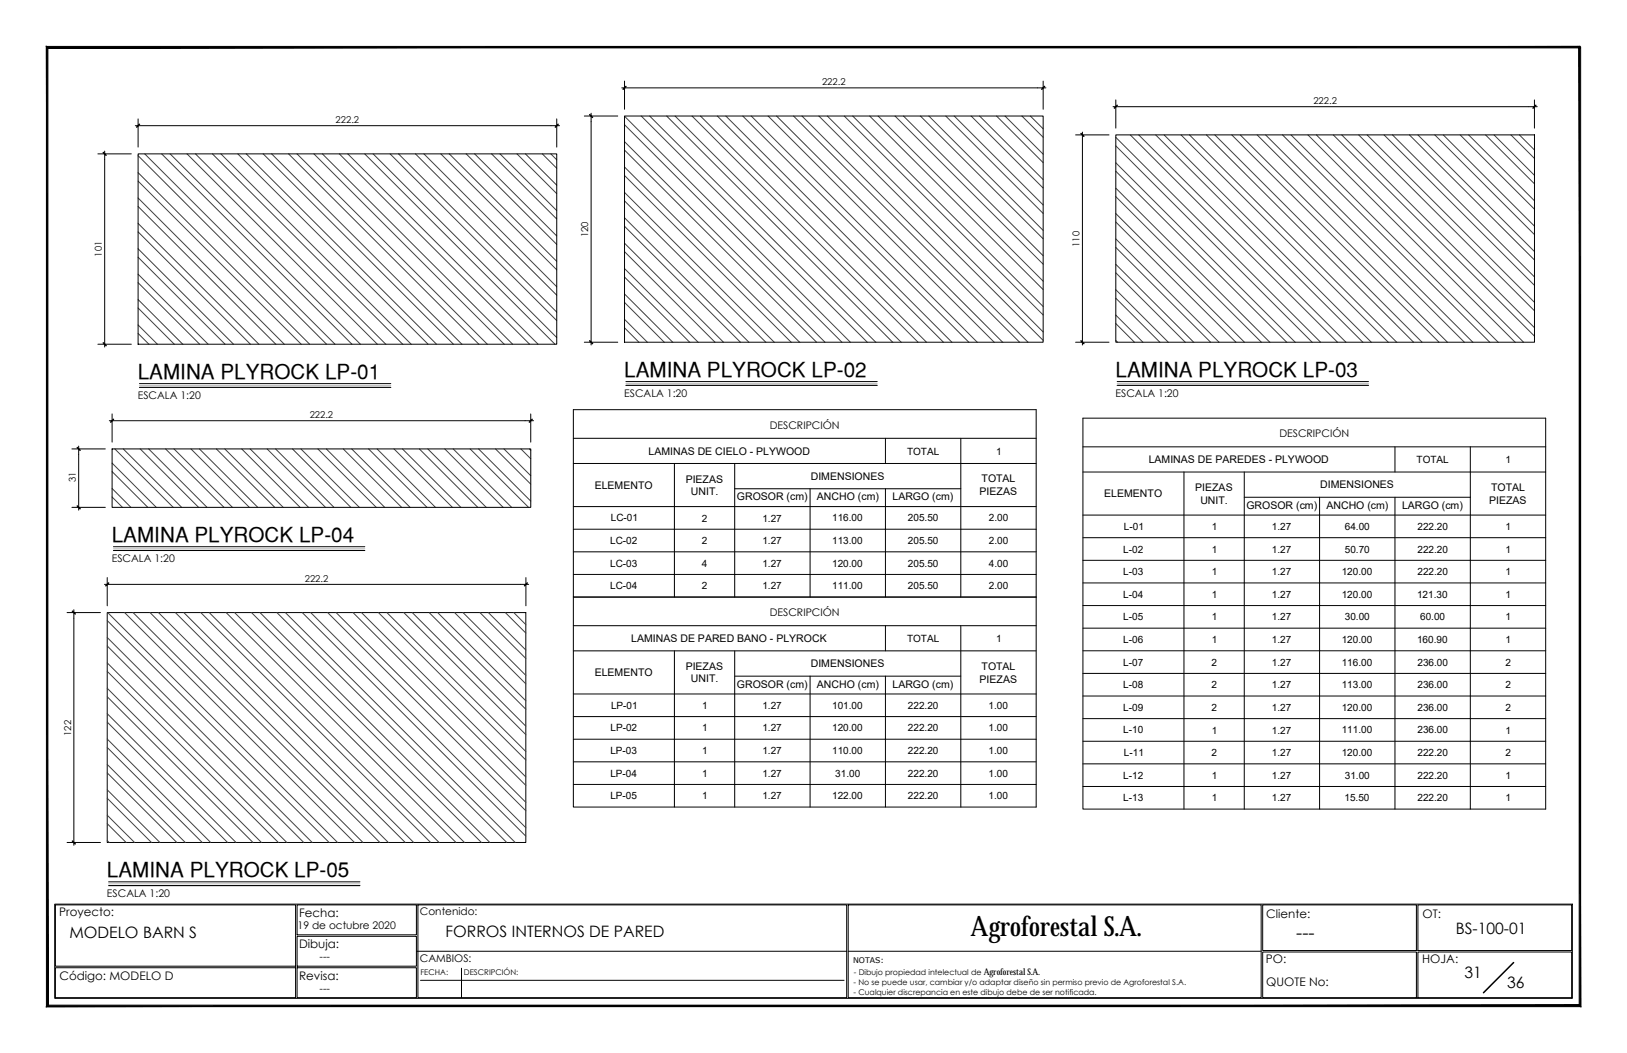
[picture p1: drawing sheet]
<svg xmlns="http://www.w3.org/2000/svg" width="432mm" height="279mm" viewBox="0 0 432 279" stroke-linecap="round" stroke-linejoin="round" font-family="sans-serif">
<!-- layer: cotas -->
<g fill="none" stroke="#000" stroke-width=".27">
<path d="M152.2 108.7h122.8v105.4h-122.8v-55.7h122.8h-122.8zM152.2 116.3h122.8M235 116.3v6.7M255 116.3v42.1M287.4 111h122.8v103.7h-122.8zM287.4 118.6h122.8M370.2 118.6v6.6M390.2 118.6v96.1M152.2 123h122.8M152.2 134.4h122.8M179 123v35.4M195 129.7h60"/>
<path d="M195 123v35.4M215 129.7v28.7M235 129.7v28.7M287.4 125.2h122.8M287.4 136.7h122.8M314.2 125.2v89.5M330.2 131.9h60M330.2 125.2v89.5M350.2 131.9v82.8M370.2 131.9v82.8M152.2 140.4h122.8M152.2 146.4h122.8"/>
<path d="M152.2 152.4h122.8M287.4 142.7h122.8M287.4 148.7h122.8M287.4 154.7h122.8M152.2 172.7h122.8M152.2 166h122.8M179 172.7v41.4M195 172.7v41.4M195 179.4h60M215 179.4v34.7M235 166v6.7M235 179.4v34.7"/>
<path d="M255 166v48.1M287.4 160.7h122.8M287.4 166.7h122.8M287.4 172.7h122.8M287.4 178.7h122.8M152.2 184.1h122.8M152.2 190.1h122.8M152.2 196.1h122.8M287.4 184.7h122.8M287.4 190.7h122.8M287.4 196.7h122.8M152.2 202.1h122.8"/>
<path d="M152.2 208.1h122.8M287.4 202.7h122.8M287.4 208.7h122.8"/>
</g>
<!-- layer: 0 -->
<g fill="none" stroke="#404040" stroke-width=".27">
<path d="M165.7 30.8l60 60M165.7 37.6l53.3 53.2M165.7 33.1l57.7 57.7M165.7 39.8l51 51M170.2 30.8l60 60M172.4 30.8l60 60M176.9 30.8l60 60M179.2 30.8l60 60M183.7 30.8l59.9 60M185.9 30.8l60 60M190.4 30.8l60 60M192.6 30.8l60 60"/>
<path d="M197.1 30.8l60 60M199.4 30.8l60 60M203.9 30.8l60 60M206.1 30.8l60 60M210.6 30.8l60 60M212.8 30.8l60 60M217.3 30.8l59.5 59.5M219.6 30.8l57.2 57.3M224.1 30.8l52.7 52.8M226.3 30.8l50.5 50.5M230.8 30.8l46 46M233 30.8l43.8 43.8"/>
<path d="M237.5 30.8l39.3 39.3M239.8 30.8l37 37.1M244.3 30.8l32.5 32.6M246.5 30.8l30.3 30.3M251 30.8l25.8 25.8M253.2 30.8l23.6 23.6M257.7 30.8l19.1 19.1M260 30.8l16.8 16.9M264.5 30.8l12.3 12.4M266.7 30.8l10.1 10.1M271.2 30.8l5.6 5.6M273.5 30.8l3.3 3.4"/>
<path d="M296.1 36.4l54.4 54.4M296.1 38.7l52.1 52.1M300 35.8l55 55M302.2 35.8l55 55M306.7 35.8l55 55M308.9 35.8l55 55M313.4 35.8l55 55M315.7 35.8l55 55M320.2 35.8l55 55M322.4 35.8l55 55M326.9 35.8l55 55M329.2 35.8l55 55"/>
<path d="M333.6 35.8l55 55M335.9 35.8l55 55M340.4 35.8l55 55M342.6 35.8l55 55M347.1 35.8l55 55M349.4 35.8l55 55M353.8 35.8l53.4 53.4M356.1 35.8l51.1 51.2M360.6 35.8l46.6 46.7M362.8 35.8l44.4 44.4M367.3 35.8l39.9 39.9M369.6 35.8l37.6 37.7"/>
<path d="M374 35.8l33.2 33.2M376.3 35.8l30.9 30.9M380.8 35.8l26.4 26.5M383 35.8l24.2 24.2M387.5 35.8l19.7 19.7M389.8 35.8l17.4 17.5M394.3 35.8l12.9 13M396.5 35.8l10.7 10.7M401 35.8l6.2 6.2M403.2 35.8l4 4M36.7 45.8l45.5 45.5M36.7 52.5l38.7 38.8"/>
<path d="M36.7 59.3l32 32M36.7 41.3l50 50M36.7 48l43.2 43.3M36.7 54.8l36.5 36.5M38.4 40.8l50.5 50.5M42.9 40.8l50.5 50.5M45.1 40.8l50.6 50.5M49.6 40.8l50.5 50.5M51.9 40.8l50.5 50.5M56.4 40.8l50.5 50.5M58.6 40.8l50.5 50.5M63.1 40.8l50.5 50.5"/>
<path d="M65.4 40.8l50.5 50.5M69.9 40.8l50.4 50.5M72.1 40.8l50.5 50.5M76.6 40.8l50.5 50.5M78.8 40.8l50.5 50.5M83.3 40.8l50.5 50.5M85.6 40.8l50.5 50.5M90.1 40.8l50.5 50.5M92.3 40.8l50.5 50.5M96.8 40.8l50.5 50.5M99 40.8l48.8 48.8M103.5 40.8l44.3 44.3"/>
<path d="M105.8 40.8l42 42M110.3 40.8l37.5 37.5M112.5 40.8l35.3 35.3M117 40.8l30.8 30.8M119.2 40.8l28.6 28.6M123.7 40.8l24.1 24.1M126 40.8l21.8 21.8M130.5 40.8l17.3 17.3M132.7 40.8l15.1 15.1M137.2 40.8l10.6 10.6M139.4 40.8l8.4 8.3M143.9 40.8l3.9 3.9"/>
<path d="M146.2 40.8l1.6 1.6M165.7 44.3l46.5 46.5M165.7 51.1l39.8 39.7M165.7 57.8l33.1 33M165.7 46.6l44.3 44.2M165.7 53.3l37.5 37.5M296.1 43.2l47.6 47.6M296.1 49.9l40.9 40.9M296.1 56.7l34.2 34.1M296.1 45.4l45.4 45.4M296.1 52.2l38.7 38.6M296.1 58.9l31.9 31.9"/>
<path d="M36.7 66l25.3 25.3M36.7 72.7l18.5 18.6M36.7 79.5l11.8 11.8M36.7 61.5l29.8 29.8M36.7 68.3l23 23M36.7 75l16.3 16.3M165.7 64.5l26.3 26.3M165.7 71.3l19.6 19.5M165.7 78l12.8 12.8M165.7 60l30.8 30.8M165.7 66.8l24.1 24M165.7 73.5l17.3 17.3"/>
<path d="M296.1 63.4l27.4 27.4M296.1 70.1l20.7 20.7M296.1 76.9l14 13.9M296.1 65.6l25.2 25.2M296.1 72.4l18.5 18.4M296.1 79.1l11.7 11.7M36.7 86.2l5.1 5.1M36.7 81.7l9.6 9.6M36.7 88.5l2.8 2.8M165.7 84.7l6.1 6.1M165.7 80.2l10.6 10.6M165.7 87l3.9 3.8"/>
<path d="M296.1 83.6l7.2 7.2M296.1 90.3l.5 .5M296.1 85.9l5 4.9M30.5 119.1l15.5 15.5M32.7 119.1l15.5 15.5M37.2 119.1l15.5 15.5M39.5 119.1l15.4 15.5M43.9 119.1l15.5 15.5M46.2 119.1l15.5 15.5M50.7 119.1l15.5 15.5M52.9 119.1l15.5 15.5M57.4 119.1l15.5 15.5"/>
<path d="M59.7 119.1l15.5 15.5M64.1 119.1l15.6 15.5M66.4 119.1l15.5 15.5M70.9 119.1l15.5 15.5M73.1 119.1l15.5 15.5M77.6 119.1l15.5 15.5M79.9 119.1l15.5 15.5M84.4 119.1l15.5 15.5M86.6 119.1l15.5 15.5M91.1 119.1l15.5 15.5M93.3 119.1l15.5 15.5M97.8 119.1l15.5 15.5"/>
<path d="M100.1 119.1l15.5 15.5M104.6 119.1l15.5 15.5M106.8 119.1l15.5 15.5M111.3 119.1l15.5 15.5M113.5 119.1l15.5 15.5M118 119.1l15.5 15.5M120.3 119.1l15.5 15.5M124.8 119.1l15.5 15.5M127 119.1l13.9 13.9M131.5 119.1l9.4 9.4M133.8 119.1l7.1 7.1M138.2 119.1l2.7 2.6"/>
<path d="M140.5 119.1l.4 .4M29.7 122.9l11.8 11.7M29.7 129.6l5 5M29.7 125.1l9.5 9.5M29.7 131.9l2.8 2.7M28.5 169.2l54.4 54.3M28.5 175.9l47.6 47.6M28.5 164.7l58.8 58.8M28.5 171.4l52.1 52.1M28.5 178.1l45.4 45.4M28.6 162.5l61 61M33.1 162.5l61 61"/>
<path d="M35.3 162.5l61 61M39.8 162.5l61 61M42.1 162.5l61 61M46.5 162.5l61 61M48.8 162.5l61 61M53.3 162.5l61 61M55.5 162.5l61 61M60 162.5l61 61M62.3 162.5l61 61M66.7 162.5l61.1 61M69 162.5l61 61M73.5 162.5l61 61"/>
<path d="M75.7 162.5l61 61M80.2 162.5l59.4 59.4M82.5 162.5l57.1 57.1M87 162.5l52.6 52.6M89.2 162.5l50.4 50.4M93.7 162.5l45.9 45.9M95.9 162.5l43.7 43.7M100.4 162.5l39.2 39.2M102.7 162.5l36.9 36.9M107.2 162.5l32.4 32.4M109.4 162.5l30.2 30.2M113.9 162.5l25.7 25.7"/>
<path d="M116.2 162.5l23.4 23.4M120.6 162.5l19 19M122.9 162.5l16.7 16.7M127.4 162.5l12.2 12.2M129.6 162.5l10 10M134.1 162.5l5.5 5.5M136.4 162.5l3.2 3.2M28.5 182.6l40.9 40.9M28.5 189.4l34.1 34.1M28.5 196.1l27.4 27.4M28.5 184.9l38.6 38.6M28.5 191.6l31.9 31.9"/>
<path d="M28.5 198.3l25.2 25.2M28.5 202.8l20.7 20.7M28.5 209.6l13.9 13.9M28.5 216.3l7.2 7.2M28.5 205.1l18.4 18.4M28.5 211.8l11.7 11.7M28.5 218.5l5 5M28.5 223l.5 .5"/>
</g>
<g fill="none" stroke="#000" stroke-width=".27">
<path d="M35.9 33.3h112.6M36.7 31.5v7.5M147.8 31.5v7.5M155.1 30.8h8.8M156.9 30v61.5M165 23.3h112.6M165.7 30.8h111.1v60h-111.1zM165.7 21.5v7.5M276.8 21.5v7.5M285.5 35.8h8.8M287.3 35.1v56.4M295.4 28.3h112.6"/>
<path d="M296.1 35.8h111.1v55h-111.1zM296.1 26.5v7.5M407.2 26.5v7.5M26 40.8h8.9M27.8 40.1v52M36.7 40.8h111.1v50.5h-111.1zM26 91.3h8.9M155.1 90.8h8.8M285.5 90.8h8.8M19.1 119.1h8.9M20.9 118.4v17M29 111.6h112.6"/>
<path d="M29.7 119.1h111.2v15.5h-111.2zM29.7 109.8v7.5M140.9 109.8v7.5M19.1 134.6h8.9M27.7 155.1h112.6M28.5 153.3v7.4M139.6 153.3v7.4M17.8 162.5h8.9M19.6 161.8v62.5M28.5 162.5h111.1v61h-111.1zM17.8 223.5h8.9"/>
</g>
<!-- layer: TEXTOS TITULOS -->
<path d="M37 101.8h66.7M166.1 101.3h66.7M296.5 101.3h66.7M30.1 145.1h66.7M28.8 234h66.7" fill="none" stroke="#000" stroke-width=".27"/>
<path d="M37 102.8h66.7M166.1 102.2h66.7M296.5 102.2h66.7M30.1 146.1h66.7M28.8 235h66.7" fill="none" stroke="#000" stroke-width=".3"/>
<path d="M37 102.3h66.7M166.1 101.8h66.7M296.5 101.8h66.7M30.1 145.6h66.7M28.8 234.5h66.7" fill="none" stroke="#c0c0c0" stroke-width=".27"/>
<!-- layer: 0 -->
<g fill="none" stroke="#000" stroke-width=".4">
<path d="M37 33l-.7 .7M148.1 33l-.7 .7M156.5 30.4l.7 .8M166.1 22.9l-.7 .8M277.2 22.9l-.7 .8M286.9 35.4l.7 .8M296.5 27.9l-.7 .8M407.6 27.9l-.7 .8M27.4 40.5l.8 .7M27.4 91l.8 .7M156.5 90.4l.8 .8M286.9 90.4l.7 .8"/>
<path d="M20.5 118.7l.8 .8M30.1 111.3l-.7 .7M141.2 111.3l-.7 .7M20.5 134.2l.8 .8M28.8 154.7l-.7 .7M139.9 154.7l-.7 .7M19.2 162.2l.8 .7M19.2 223.2l.8 .7"/>
</g>
<g fill="#fff" stroke="#fff" stroke-width=".27">
<path d="M154.1 58.7v4.1h2.3zM154.1 58.7h2.3v4.1z"/>
<path d="M218.1 20.6v2.2l6.4-2.2zM218.1 22.8l6.4-2.2v2.2z"/>
<path d="M284.5 61.2v4.1h2.2zM284.5 61.2h2.2v4.1z"/>
<path d="M348.5 25.6v2.2l6.4-2.2zM348.5 27.8l6.4-2.2v2.2z"/>
<path d="M18.1 125.6v2.5h2.3zM18.1 125.6h2.3v2.5z"/>
<path d="M82.1 108.9v2.2l6.4-2.2zM82.1 111.1l6.4-2.2v2.2z"/>
<path d="M16.9 191v4.1h2.2zM16.9 191h2.2v4.1z"/>
<path d="M80.8 152.3v2.2l6.4-2.2zM80.8 154.5l6.4-2.2v2.2z"/>
<path d="M25 64.3v3.6h2.3zM25 64.3h2.3v3.6z"/>
<path d="M89 30.6v2.2l6.4-2.2zM89 32.8l6.4-2.2v2.2z"/>
</g>
<!-- layer: BARN_TABLOIDE OT|Cajetin -->
<path d="M419.1 12.5l.4 254.6v-254.6zM419.1 12.5l.4 254.6-.4-.4zM12.3 267.1h407.2l-.4-.4zM12.3 267.1l.4-.4h406.4zM12.3 12.3v254.8l.4-.4zM12.3 12.3l.4 .4v254zM12.3 12.3l.4 .4 406.6-.4zM12.7 12.7l406.6-.4v.4z" fill="#000" stroke="#000" stroke-width=".27"/>
<path d="M419.3 12.5h.1" fill="none" stroke="#000" stroke-width=".3"/>
<g fill="none" stroke="#000" stroke-width=".27">
<path d="M14.5 239.9h402.8v25h-402.8zM14.7 256.8h63.7v7.9h-63.7zM14.7 240.1h63.7v16.3h-63.7zM78.8 240.1h31.7v7.9h-31.7zM78.8 248.4h31.7v8h-31.7zM78.8 256.8h31.7v7.9h-31.7zM110.5 252.4h114.2M110.9 240.1h113.8v24.6h-113.8zM122.5 256.9v7.8M225.1 240.1h109.6v24.6h-109.6zM225.1 252.4h109.6M335.1 252.6h40.8v12.1h-40.8z"/>
<path d="M335.1 240.1h40.8v12.1h-40.8zM376.3 252.6h40.8v12.1h-40.8zM376.3 240.1h40.8v12.1h-40.8zM111.6 260.1h112.4"/>
</g>
<path d="M401.7 255.4l-8 8" fill="none" stroke="#000" stroke-width=".4"/>
<text font-size="7.4" x="257.6" y="248.3">Agroforestal S.A.</text>
<g font-size="5.5">
<text x="36.6" y="100.5">LAMINA PLYROCK LP-01</text>
<text x="165.7" y="100">LAMINA PLYROCK LP-02</text>
<text x="296.1" y="100">LAMINA PLYROCK LP-03</text>
<text x="29.7" y="143.8">LAMINA PLYROCK LP-04</text>
<text x="28.4" y="232.7">LAMINA PLYROCK LP-05</text>
</g>
<text font-size="4.9" x="344" y="249.2">---</text>
<g font-size="4.2">
<text x="18.4" y="248.8">MODELO BARN S</text>
<text x="118.2" y="248.6">FORROS INTERNOS DE PARED</text>
<text x="386.3" y="247.7">BS-100-01</text>
<text x="388.6" y="259.4">31</text>
<text x="400" y="262.3">36</text>
</g>
<g font-size="3.1">
<text x="15.7" y="243.2">Proyecto:</text>
<text x="79.4" y="243.2">Fecha:</text>
<text x="336.1" y="243.7">Cliente:</text>
<text x="377.6" y="243.6">OT:</text>
<text x="79.4" y="251.6">Dibuja:</text>
<text x="336" y="255.5">PO:</text>
<text x="377.5" y="255.5">HOJA:</text>
<text x="15.8" y="260">Código: MODELO D</text>
<text x="79.4" y="260.1">Revisa:</text>
<text x="336" y="261.5">QUOTE No:</text>
</g>
<g font-size="2.8">
<text x="36.6" y="105.8">ESCALA 1:20</text>
<text x="165.7" y="105.3">ESCALA 1:20</text>
<text x="296.1" y="105.3">ESCALA 1:20</text>
<text x="204.3" y="113.8">DESCRIPCIÓN</text>
<text x="339.5" y="116">DESCRIPCIÓN</text>
<text x="172.1" y="120.6">LAMINAS DE CIELO - PLYWOOD</text>
<text x="304.9" y="122.9">LAMINAS DE PAREDES - PLYWOOD</text>
<text x="157.8" y="129.7">ELEMENTO</text>
<text x="182" y="128">PIEZAS</text>
<text x="183.4" y="131.4">UNIT.</text>
<text x="215.2" y="127.3">DIMENSIONES</text>
<text x="260" y="131.4">PIEZAS</text>
<text x="260.5" y="128">TOTAL</text>
<text x="293.1" y="132">ELEMENTO</text>
<text x="317.2" y="130.3">PIEZAS</text>
<text x="350.4" y="129.6">DIMENSIONES</text>
<text x="395.7" y="130.3">TOTAL</text>
<text x="195.6" y="132.8">GROSOR (cm)</text>
<text x="216.8" y="132.8">ANCHO (cm)</text>
<text x="236.9" y="132.8">LARGO (cm)</text>
<text x="318.6" y="133.6">UNIT.</text>
<text x="330.8" y="135">GROSOR (cm)</text>
<text x="352" y="135">ANCHO (cm)</text>
<text x="372.1" y="135">LARGO (cm)</text>
<text x="395.2" y="133.6">PIEZAS</text>
<text x="29.7" y="149.1">ESCALA 1:20</text>
<text x="204.3" y="163.5">DESCRIPCIÓN</text>
<text x="167.5" y="170.4">LAMINAS DE PARED BANO - PLYROCK</text>
<text x="157.8" y="179.4">ELEMENTO</text>
<text x="182" y="177.8">PIEZAS</text>
<text x="215.2" y="177.1">DIMENSIONES</text>
<text x="260.5" y="177.7">TOTAL</text>
<text x="183.4" y="181.1">UNIT.</text>
<text x="195.6" y="182.5">GROSOR (cm)</text>
<text x="216.8" y="182.5">ANCHO (cm)</text>
<text x="236.9" y="182.5">LARGO (cm)</text>
<text x="260" y="181.1">PIEZAS</text>
<text x="28.4" y="238">ESCALA 1:20</text>
<text x="111.4" y="242.9">Contenido:</text>
<text x="79" y="246.5">19 de octubre 2020</text>
<text x="84.8" y="254.8">---</text>
<text x="111.4" y="255.3">CAMBIOS:</text>
<text x="84.8" y="263.1">---</text>
</g>
<g font-size="2.7">
<text x="240.7" y="120.6">TOTAL</text>
<text x="264.4" y="120.6">1</text>
<text x="376" y="122.9">TOTAL</text>
<text x="399.6" y="122.9">1</text>
<text x="162.1" y="138.4">LC-01</text>
<text x="186.3" y="138.4">2</text>
<text x="202.3" y="138.4">1.27</text>
<text x="220.9" y="138.4">116.00</text>
<text x="241" y="138.4">205.50</text>
<text x="262.4" y="138.4">2.00</text>
<text x="298.3" y="140.6">L-01</text>
<text x="321.6" y="140.6">1</text>
<text x="337.5" y="140.6">1.27</text>
<text x="356.9" y="140.6">64.00</text>
<text x="376.2" y="140.6">222.20</text>
<text x="399.6" y="140.6">1</text>
<text x="161.9" y="144.4">LC-02</text>
<text x="186.3" y="144.4">2</text>
<text x="202.3" y="144.4">1.27</text>
<text x="220.9" y="144.4">113.00</text>
<text x="241" y="144.4">205.50</text>
<text x="262.4" y="144.4">2.00</text>
<text x="298.1" y="146.6">L-02</text>
<text x="321.6" y="146.6">1</text>
<text x="337.5" y="146.6">1.27</text>
<text x="356.9" y="146.6">50.70</text>
<text x="376.2" y="146.6">222.20</text>
<text x="399.6" y="146.6">1</text>
<text x="161.9" y="150.4">LC-03</text>
<text x="186.3" y="150.4">4</text>
<text x="202.3" y="150.4">1.27</text>
<text x="220.9" y="150.4">120.00</text>
<text x="241" y="150.4">205.50</text>
<text x="262.5" y="150.4">4.00</text>
<text x="298.1" y="152.6">L-03</text>
<text x="321.6" y="152.6">1</text>
<text x="337.5" y="152.6">1.27</text>
<text x="356.1" y="152.6">120.00</text>
<text x="376.2" y="152.6">222.20</text>
<text x="399.6" y="152.6">1</text>
<text x="161.9" y="156.4">LC-04</text>
<text x="186.3" y="156.4">2</text>
<text x="202.3" y="156.4">1.27</text>
<text x="220.9" y="156.4">111.00</text>
<text x="241" y="156.4">205.50</text>
<text x="262.4" y="156.4">2.00</text>
<text x="298.1" y="158.6">L-04</text>
<text x="321.6" y="158.6">1</text>
<text x="337.5" y="158.6">1.27</text>
<text x="356.1" y="158.6">120.00</text>
<text x="376.1" y="158.6">121.30</text>
<text x="399.6" y="158.6">1</text>
<text x="298.1" y="164.6">L-05</text>
<text x="321.6" y="164.6">1</text>
<text x="337.5" y="164.6">1.27</text>
<text x="356.9" y="164.6">30.00</text>
<text x="376.9" y="164.6">60.00</text>
<text x="399.6" y="164.6">1</text>
<text x="240.7" y="170.3">TOTAL</text>
<text x="264.4" y="170.3">1</text>
<text x="298.1" y="170.6">L-06</text>
<text x="321.6" y="170.6">1</text>
<text x="337.5" y="170.6">1.27</text>
<text x="356.1" y="170.6">120.00</text>
<text x="376.1" y="170.6">160.90</text>
<text x="399.6" y="170.6">1</text>
<text x="298.1" y="176.6">L-07</text>
<text x="321.5" y="176.6">2</text>
<text x="337.5" y="176.6">1.27</text>
<text x="356.1" y="176.6">116.00</text>
<text x="376.2" y="176.6">236.00</text>
<text x="399.5" y="176.6">2</text>
<text x="298.1" y="182.6">L-08</text>
<text x="321.5" y="182.6">2</text>
<text x="337.5" y="182.6">1.27</text>
<text x="356.1" y="182.6">113.00</text>
<text x="376.2" y="182.6">236.00</text>
<text x="399.5" y="182.6">2</text>
<text x="162.2" y="188.1">LP-01</text>
<text x="186.4" y="188.1">1</text>
<text x="202.3" y="188.1">1.27</text>
<text x="220.9" y="188.1">101.00</text>
<text x="241" y="188.1">222.20</text>
<text x="262.3" y="188.1">1.00</text>
<text x="298.1" y="188.6">L-09</text>
<text x="321.5" y="188.6">2</text>
<text x="337.5" y="188.6">1.27</text>
<text x="356.1" y="188.6">120.00</text>
<text x="376.2" y="188.6">236.00</text>
<text x="399.5" y="188.6">2</text>
<text x="162" y="194.1">LP-02</text>
<text x="186.4" y="194.1">1</text>
<text x="202.3" y="194.1">1.27</text>
<text x="220.9" y="194.1">120.00</text>
<text x="241" y="194.1">222.20</text>
<text x="262.3" y="194.1">1.00</text>
<text x="298.1" y="194.6">L-10</text>
<text x="321.6" y="194.6">1</text>
<text x="337.5" y="194.6">1.27</text>
<text x="356.1" y="194.6">111.00</text>
<text x="376.2" y="194.6">236.00</text>
<text x="399.6" y="194.6">1</text>
<text x="162" y="200.1">LP-03</text>
<text x="186.4" y="200.1">1</text>
<text x="202.3" y="200.1">1.27</text>
<text x="220.9" y="200.1">110.00</text>
<text x="241" y="200.1">222.20</text>
<text x="262.3" y="200.1">1.00</text>
<text x="298.3" y="200.6">L-11</text>
<text x="321.5" y="200.6">2</text>
<text x="337.5" y="200.6">1.27</text>
<text x="356.1" y="200.6">120.00</text>
<text x="376.2" y="200.6">222.20</text>
<text x="399.5" y="200.6">2</text>
<text x="162" y="206.1">LP-04</text>
<text x="186.4" y="206.1">1</text>
<text x="202.3" y="206.1">1.27</text>
<text x="221.7" y="206.1">31.00</text>
<text x="241" y="206.1">222.20</text>
<text x="262.3" y="206.1">1.00</text>
<text x="298.1" y="206.6">L-12</text>
<text x="321.6" y="206.6">1</text>
<text x="337.5" y="206.6">1.27</text>
<text x="356.9" y="206.6">31.00</text>
<text x="376.2" y="206.6">222.20</text>
<text x="399.6" y="206.6">1</text>
<text x="162" y="212.1">LP-05</text>
<text x="186.4" y="212.1">1</text>
<text x="202.3" y="212.1">1.27</text>
<text x="220.9" y="212.1">122.00</text>
<text x="241" y="212.1">222.20</text>
<text x="262.3" y="212.1">1.00</text>
<text x="298.1" y="212.6">L-13</text>
<text x="321.6" y="212.6">1</text>
<text x="337.5" y="212.6">1.27</text>
<text x="356.8" y="212.6">15.50</text>
<text x="376.2" y="212.6">222.20</text>
<text x="399.6" y="212.6">1</text>
</g>
<g font-size="2.5">
<text x="218.2" y="22.6">222.2</text>
<text x="348.6" y="27.6">222.2</text>
<text x="89.1" y="32.6">222.2</text>
<text x="156.1" y="63" transform="rotate(-90 156.1 63)">120</text>
<text x="286.5" y="65.5" transform="rotate(-90 286.5 65.5)">110</text>
<text x="27" y="68.1" transform="rotate(-90 27 68.1)">101</text>
<text x="82.2" y="110.9">222.2</text>
<text x="20.1" y="128" transform="rotate(-90 20.1 128)">31</text>
<text x="80.9" y="154.3">222.2</text>
<text x="18.9" y="195.3" transform="rotate(-90 18.9 195.3)">122</text>
</g>
<text font-size="2.4" x="261.1" y="258.8">Agroforestal S.A.</text>
<g font-size="2.1">
<text x="226.4" y="255.5">NOTAS:</text>
<text x="111.6" y="258.8">FECHA:</text>
<text x="123.1" y="258.8">DESCRIPCIÓN:</text>
<text x="226.6" y="261.4">- No se puede usar, cambiar y/o adaptar diseño sin permiso previo de Agroforestal S.A.</text>
<text x="226.6" y="263.9">- Cualquier discrepancia en este dibujo debe de ser notificada.</text>
<text x="226.6" y="258.8">- Dibujo propiedad intelectual de</text>
</g>
</svg>
